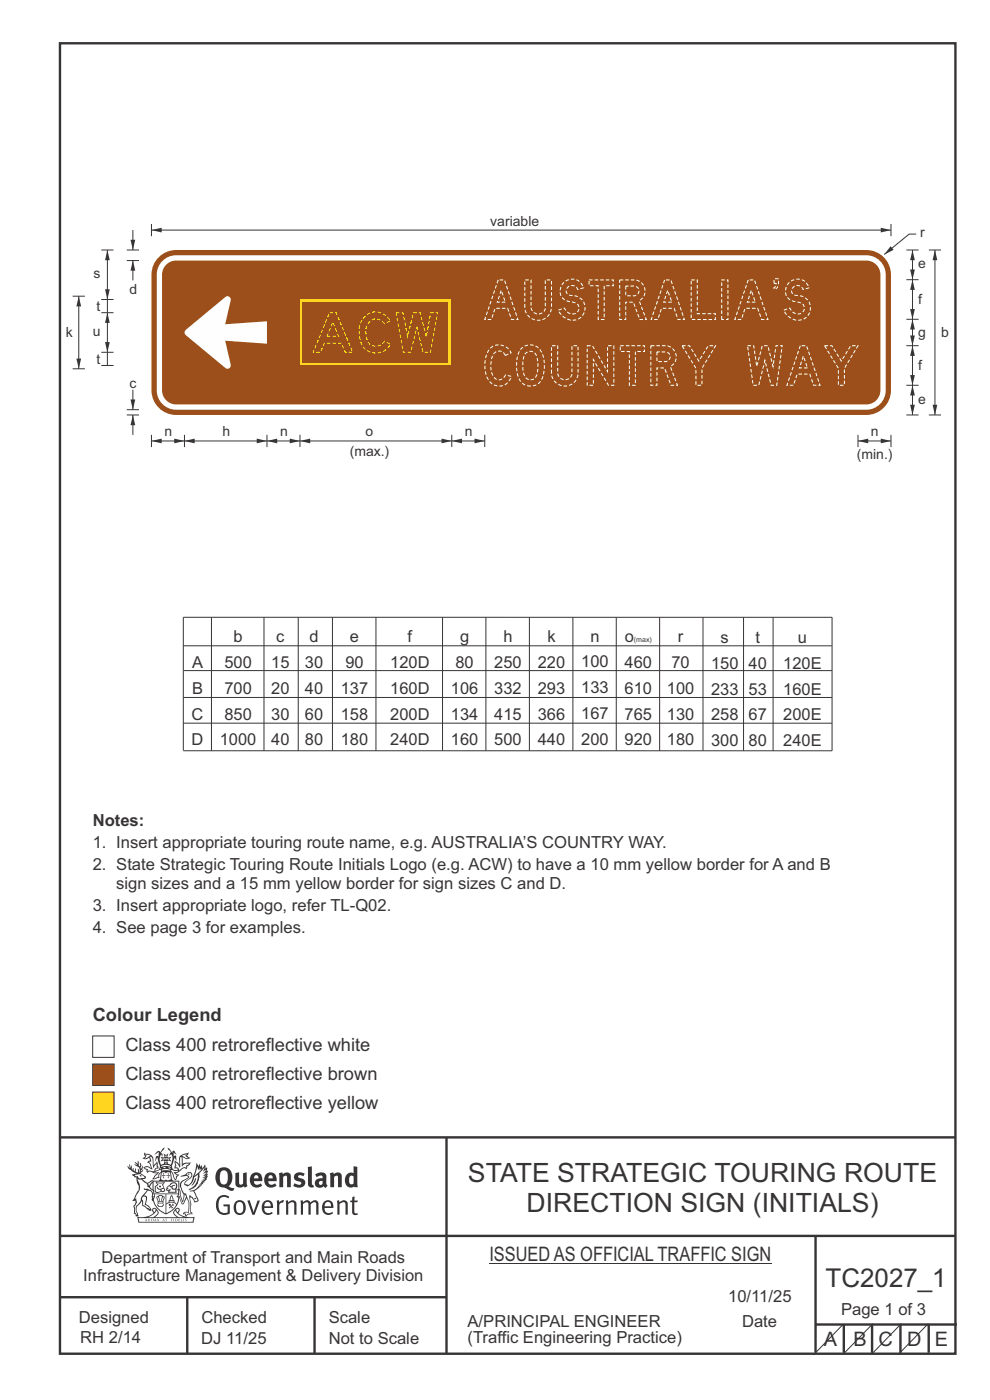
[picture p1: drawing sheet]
<svg xmlns="http://www.w3.org/2000/svg" width="210mm" height="297mm" viewBox="0 0 210 297" stroke-linecap="round" stroke-linejoin="round" font-family="sans-serif">
<g fill="none" stroke="#373435" stroke-width=".51">
<path d="M12.7 9.2h190v278h-190zM12.7 241.3h190M94.7 241.4v45.8M12.7 275.2h82M12.7 262.2h190.1M39.7 275.2v12M66.7 275.2v12M173 262.1v24.9M173 281h30M179 281v6M185 281v6M191 281v6"/>
<path d="M197 281v6"/>
</g>
<g fill="#373435">
<path d="M47 248.4a2.55 2.55 0 0 0 0 2.7l.3 .2a.81 .81 0 0 0 1-1v-.5a1.04 1.04 0 0 0-1.1-1.5zM46.3 248.1a1.82 1.82 0 0 1 2.1-.2 1.82 1.82 0 0 1 .9 1.8 2.29 2.29 0 0 1-.8 2l.7 .3h.5l-.2 .6a2.87 2.87 0 0 1-2-.7 2.12 2.12 0 0 1-1.7-3.1z" fill-rule="evenodd"/>
<path d="M49.9 248.9l.8-.2v2a.46 .46 0 0 0 .3 .6 .46 .46 0 0 0 .6-.3v-2.1l.7-.2v2.4l.2 .5-.5 .3-.3-.3a1.02 1.02 0 0 1-1.2 .3 1.02 1.02 0 0 1-.6-1.1z" fill-rule="evenodd"/>
<path d="M54 249.5l-.1 .5h.9a.49 .49 0 0 0-.2-.6 .49 .49 0 0 0-.6 .1zM53.4 249.1a1.34 1.34 0 0 1 1.6-.2 1.34 1.34 0 0 1 .6 1.5v.2h-1.7a.77 .77 0 0 0 .5 .8 .77 .77 0 0 0 .9-.4l.3 .5a1.59 1.59 0 0 1-2 .2 1.59 1.59 0 0 1-.5-2.1z" fill-rule="evenodd"/>
<path d="M57 249.5l-.1 .5h1a.49 .49 0 0 0-.2-.6 .49 .49 0 0 0-.7 .1zM56.4 249.1a1.34 1.34 0 0 1 1.6-.2 1.34 1.34 0 0 1 .7 1.5v.2h-1.8a.77 .77 0 0 0 .5 .8 .77 .77 0 0 0 .9-.4l.4 .5a1.59 1.59 0 0 1-2.1 .2 1.59 1.59 0 0 1-.5-2.1z" fill-rule="evenodd"/>
<path d="M59.2 248.9l.7-.2 .1 .4a.95 .95 0 0 1 1-.3 .95 .95 0 0 1 .7 .8v2.3h-.8v-2.3a.46 .46 0 0 0-.8 .1v2.2h-.8z" fill-rule="evenodd"/>
<path d="M62.6 249.1a1.75 1.75 0 0 1 2-.1l-.2 .5-.6-.2a.43 .43 0 0 0-.6 .3l.4 .3a1.04 1.04 0 0 1 1.2 1.1 1.04 1.04 0 0 1-1.4 1l-1.2-.4 .3-.6 1 .4 .4-.4a.88 .88 0 0 0-1-.5l-.4-.2-.1-.4z" fill-rule="evenodd"/>
<path d="M65.3 247.6l.8-.2 .1 3.8 .3 .2 .1 .4a.88 .88 0 0 1-1 0 .88 .88 0 0 1-.3-1z" fill-rule="evenodd"/>
<path d="M67.8 250.6a.43 .43 0 0 0-.1 .7 .43 .43 0 0 0 .7-.1v-.7zM66.8 249.1a1.7 1.7 0 0 1 2.4 .1v1.9l.3 .4-.4 .5-.5-.4a1.03 1.03 0 0 1-1.7-.1 1.03 1.03 0 0 1 .8-1.5h.7v-.4a.8 .8 0 0 0-1.2 .1z" fill-rule="evenodd"/>
<path d="M70 248.9l.7-.2 .1 .4a.95 .95 0 0 1 1-.3 .95 .95 0 0 1 .7 .8v2.3h-.8v-2.3a.46 .46 0 0 0-.8 .1v2.2h-.8z" fill-rule="evenodd"/>
<path d="M74.3 249.5a1.48 1.48 0 0 0 0 1.7h.5l.2-.1v-1.5l-.3-.2zM75 247.4l.8 .1 .1 4.4h-.7l-.1-.2a1.26 1.26 0 0 1-1.4 0 1.26 1.26 0 0 1-.5-1.3 1.29 1.29 0 0 1 .4-1.4 1.29 1.29 0 0 1 1.4-.1z" fill-rule="evenodd"/>
<path d="M46.4 253.9a1.72 1.72 0 0 1 2.3 0l-.3 .3a1.24 1.24 0 0 0-1.4-.2 1.24 1.24 0 0 0-.6 1.4 1.49 1.49 0 0 0 1.2 1.9l.7-.1v-1.3h-.8l-.1-.4h1.3v1.9a1.93 1.93 0 0 1-2.2 0 1.93 1.93 0 0 1-.7-2.2l.2-.8z" fill-rule="evenodd"/>
<path d="M50.4 255.1a1.65 1.65 0 0 0 .2 2.2 .99 .99 0 0 0 1-1.4 .78 .78 0 0 0-.4-.8 .78 .78 0 0 0-.8 0zM50 254.9a1.33 1.33 0 0 1 1.6-.1 1.33 1.33 0 0 1 .5 1.4 1.31 1.31 0 0 1-1.3 1.6 1.31 1.31 0 0 1-1.2-1.6v-.6z" fill-rule="evenodd"/>
<path d="M52.5 254.7l.4-.1 .9 2.6 .8-2.5h.5l-1.1 3h-.5z" fill-rule="evenodd"/>
<path d="M56.3 255.2l-.2 .7h1.3a.7 .7 0 0 0-.3-.8 .7 .7 0 0 0-.8 .1zM55.9 255a1.22 1.22 0 0 1 1.5-.2 1.22 1.22 0 0 1 .5 1.5h-1.8a.93 .93 0 0 0 .5 1 .93 .93 0 0 0 1.1-.2l.2 .3a1.43 1.43 0 0 1-1.8 .1 1.43 1.43 0 0 1-.6-1.7z" fill-rule="evenodd"/>
<path d="M58.7 254.7l.4-.1 .1 .5 .4-.4 .6-.1-.2 .5a.66 .66 0 0 0-.8 .7v1.9h-.4z" fill-rule="evenodd"/>
<path d="M60.6 254.7l.4-.1 .1 .5a.94 .94 0 0 1 1-.5 .94 .94 0 0 1 .8 .8v2.3h-.5l-.1-2.5a.81 .81 0 0 0-1.2 .3v2.2h-.4z" fill-rule="evenodd"/>
<path d="M63.7 254.7l.5-.1 .1 .5 .4-.3a.78 .78 0 0 1 1.1 .3 .9 .9 0 0 1 1-.5 .9 .9 0 0 1 .8 .8v2.3h-.5l-.1-2.5a.67 .67 0 0 0-1.1 .3v2.2h-.5v-2.4l-.4-.3-.7 .4v2.3h-.5z" fill-rule="evenodd"/>
<path d="M69 255.2l-.1 .7h1.3a.7 .7 0 0 0-.3-.8 .7 .7 0 0 0-.9 .1zM68.7 255a1.22 1.22 0 0 1 1.5-.2 1.22 1.22 0 0 1 .5 1.5h-1.8a.93 .93 0 0 0 .4 1 .93 .93 0 0 0 1.2-.2l.1 .3a1.44 1.44 0 0 1-1.7 .1 1.44 1.44 0 0 1-.6-1.7z" fill-rule="evenodd"/>
<path d="M71.4 254.7l.5-.1 .1 .5a.94 .94 0 0 1 1-.5 .94 .94 0 0 1 .8 .8v2.3h-.5l-.1-2.5a.81 .81 0 0 0-1.2 .3v2.2h-.4z" fill-rule="evenodd"/>
<path d="M74.7 253.9l.5-.1v.9h.7l-.1 .3h-.6v2.2l.1 .2h.5l.1 .3a.75 .75 0 0 1-1.2-.6v-2.1h-.4v-.3h.4z" fill-rule="evenodd"/>
<path d="M30.8 244.9l1.1 .3-.9 .5h-.4l.6-.5zM31.8 245.4h.2a2.44 2.44 0 0 1 .4 1.9l.1 .5 .7-1-.1 .6 .3 .3a.57 .57 0 0 0-.6 .7l-1-.1-.5 .2 .2-.5-.8-.3 .7-.1 .9 .5 .1-.1-.6-1.3-.2-.2h.5zM30.7 244.4l-.1 .5 .2 .4-.6 .4a1.04 1.04 0 0 0 1.4-.1l.2 .6-.3 .1-.2 .4a.94 .94 0 0 1 .8 1.1l-.2-.1a1.16 1.16 0 0 0-1.5-.1l.3 .4 .4 .2 .1 .5 .2 .1 .1-.2a.94 .94 0 0 1 1.1 .2l.8 .1-1.2 1.2a1.13 1.13 0 0 0 1.2-.2l.4-.1-.1-.4 .5-.8a.83 .83 0 0 0-.6 1.1l-.3-.1-.7 .4 1.1-1.4-.5 .1-.5-.1 1.3-.5-.1-.1-.9 .4v-.3l.2-.2 .3 .1 .1-.3-.2-.4v-.6l-.1-.4-.7 1v-.7a1.42 1.42 0 0 0-1.6-1.8z" fill-rule="evenodd"/>
<path d="M38.5 245.2l.5-.2 .7-.1-.6 .3 .8 .5h-.3zM38.3 245.5l.2-.1 .1 2a1.69 1.69 0 0 1 1.6-.6l-.8 .5 .1 .5a1.1 1.1 0 0 0-1.5 .6l-.1-.5-.2-.2h-.5l.3-.4-.3-.7a1.42 1.42 0 0 1 .8 1.1l.2-.1zM37.1 246.2l.1 1-.2 .3 .1 .4h.5l.1 .2a.96 .96 0 0 1-1.1-.1l-.1 .1a1.06 1.06 0 0 0 1.3 .2v.1a.72 .72 0 0 1-1 .2l.3 .5 .6 .2-.4 .2-.1 .6-.2-.3-.4-1.1-.4-.4 .4 .9a1.54 1.54 0 0 0 .7 1.2l.2-.3a.58 .58 0 0 1 .4-.8l.2-.1h-.3l-.5-.3 .9-.5a.93 .93 0 0 1 1.2-.5v.2l.2-.2 .1-.5a.99 .99 0 0 0 .7-.8l-1.3 .1-.3 .2-.1-1.4 .9 .4 .9-.3h-.4l-.5-.4 .4-.7-.6 .2a1.46 1.46 0 0 0-1.4 2.1v.4l-.2-.4z" fill-rule="evenodd"/>
<path d="M35.6 248.9l.2 .1-.1 .3 .4 .1h-.4v.6l-.1-.6h-.3l.3-.1z" fill-rule="evenodd"/>
<path d="M34.6 248.9l.2 .1v.3l.3 .1h-.3l-.1 .6v-.6h-.4l.4-.1z" fill-rule="evenodd"/>
<path d="M34.3 248.8a.57 .57 0 0 1 .9 .2 .57 .57 0 0 1 .9-.2l.2 1.4h-.2a.57 .57 0 0 1-.9 0 .69 .69 0 0 1-1.1 0zM34.2 248.1l-.3 2.1-.2 .4h3l-.2-.4-.3-2.1h-.2v.2l-.8-.1-.8 .1v-.2z" fill-rule="evenodd"/>
<path d="M34.2 252.4a.3 .3 0 0 0 .6 0 .3 .3 0 0 0-.6 0zM33.3 250.9l.3 .3-.3 .4a.79 .79 0 0 0 0 1.3l.8-.2-.1-.3a.55 .55 0 0 1-.7-.6l.1-.1 .2 .3 .3 .2 .8-.2-.4-.7 .4-.4-.7 .2zM33 250.7l1.1 .2 .9-.2-.4 .6 .4 1.2a.56 .56 0 0 1-.8 .3l-.2 .1a.73 .73 0 0 1-.9 .1 .73 .73 0 0 1-.3-1v-.4l.6-.4z" fill-rule="evenodd"/>
<path d="M35.6 251.8l.7-.4a.58 .58 0 0 1 1-.1 .58 .58 0 0 1-.4 .9l-.3-.3a.43 .43 0 0 1 .6-.4 .57 .57 0 0 0-.8 .2l-.2-.1-.3 .1 .4 .2a.55 .55 0 0 0 .9 .4v.5h-1.3l.3-.4-.1-.1-.6 .1 .2-.3-.2-.1zM35.4 251.8l-.1 .2a.39 .39 0 0 0 .2 .6h.3l-.2 .4h1.9l-.1-.8a.86 .86 0 0 0-.1-1.3 .86 .86 0 0 0-1.3 .4z" fill-rule="evenodd"/>
<path d="M36 254.8h.8v.2h-.8zM36.4 253.8l.2 .8h-.4zM36.4 253.5l-.3 .5-.1 .6h-.2v.4l-.7 .4 .2 .1a1.48 1.48 0 0 1 2.1 .2l.2-.1-.6-.5v-.5h-.2l-.1-.6z" fill-rule="evenodd"/>
<path d="M35.8 255.4l.4 .1 .1 .3 .3-.2-.2-.2a.38 .38 0 0 1 .5 .5l-.2-.2-.3 .2 .3 .2-.3 .3-.1-.4-.4 .4-.1-.2 .4-.3-.1-.1-.2 .1z" fill-rule="evenodd"/>
<path d="M34.5 254h.2v.2l-.2 .6h-.2zM33.6 255.3h.9v.2a.55 .55 0 0 1-.8 .4v-.2l-.2-.1zM33.4 254h.2l.2 .8h-.2zM33.6 255l.8-.1 .1 .2h-.8zM33.8 253.7h.5l-.2 1.1h-.1zM33.3 253.8l-.1 .3 .3 1.1a.48 .48 0 0 0-.1 .6 .48 .48 0 0 0 .5 .2h.5a.49 .49 0 0 0 .2-.8l.3-1.1-.1-.3a1.42 1.42 0 0 0-1.5 0z" fill-rule="evenodd"/>
<path d="M33.7 251.5l.4 .1 .1 .3h-.3z" fill-rule="evenodd"/>
<path d="M41.3 250.1l.3-.2-.2 .8-.6 .8h-.2l.5-.7z" fill-rule="evenodd"/>
<path d="M39.7 249l.3-.2 .5 .2a.88 .88 0 0 1-.6 1.1 1.22 1.22 0 0 0-.8 1.3l.5 .2a.72 .72 0 0 0 .9-.4l.5-.8 .2-.6 .8-.6v.2a2.85 2.85 0 0 1-2 2.9l.1 .1a2.13 2.13 0 0 0 1.9-1.5v-.3a2.01 2.01 0 0 0 .3-1.7l1.1-1.3-.4 1 .7-.5-.7 1 .8-.4-.8 .8 .7-.2-.9 .6 .8-.1-.8 .4h.7l-.8 .3 .3 .2h-.4l.2 .3h-.4l.2 .3h-.4l.1 .2h-.1a2.16 2.16 0 0 1-2 1.1l.1 .2 .4-.1a.76 .76 0 0 1 .7 .8l.5 1.2-.6 .2a1.45 1.45 0 0 0-1.1-1.3l.2 1.8-.1 1.8 .4 .3a1.07 1.07 0 0 0-1.2 .4v-.3l-.5-.2a.87 .87 0 0 1 1.1-.1v-.7a4.4 4.4 0 0 0-.6-3.1l-.1-.3h-.2a2.16 2.16 0 0 1-.7-2.2l.3-.4 1.2-.7a.55 .55 0 0 0-.4-.8zM37.8 252.4a.76 .76 0 0 1 .3 1.1l.6 1.6 .4-1.7 .2 .1a.61 .61 0 0 1-.1 .9l-.3 .8-.2 .1-.7-1.6-.3 .1a1.18 1.18 0 0 0 .1-1.4zM41.8 247.5l.2 .7 .3-.5v.6l.4-.5a1.9 1.9 0 0 1-1.2 1.4l-.3 .3zM38.2 249.6l1.4-.2 .2 .2v.3l-.5 .2a1.26 1.26 0 0 0-.9 1.9l.2 .7a1.84 1.84 0 0 1 .1 2.1l-.4-1.4a.96 .96 0 0 0-.4-1.2l-.4 .2a.78 .78 0 0 1 0 1.3l.1 .3h.4l.4 1.1a.38 .38 0 0 0 .2 .4 .38 .38 0 0 0 .4-.1l.6-1.2a2.94 2.94 0 0 1 .4 2.5l-.1 .4h-.8l-.3 .4v.2l.4-.1 .1 .4 .2 .1a1.02 1.02 0 0 1 1.3-.5v-.4l-.3-.1 .1-1.8-.3-1.3h.1a1.14 1.14 0 0 1 .8 1 .63 .63 0 0 0 .8-.2 .63 .63 0 0 0-.2-.9l-.6-1.2 .9-.6 .2-.4h.3l-.1-.2h.4l-.1-.3h.3l-.1-.3 .5-.1-.2-.2 .6-.4v-.2h-.2l.4-.5h-.3l.3-.5-.4 .1 .4-.5v-.3l-.3 .2 .2-.7-.1-.2-.4 .3v-.8l-.6 .8-.2-.8-.2 .5-.3-.7-.1 .6-.5-.8-.1 1.4-.6 1.8a1.81 1.81 0 0 1-1 1.5l-.6-.2a1.75 1.75 0 0 1 1.1-1.2 .75 .75 0 0 0 .1-1.3 .75 .75 0 0 0-1.2 .4z" fill-rule="evenodd"/>
<path d="M41.2 254.1h.3l.2 .2-.4 .1z" fill-rule="evenodd"/>
<path d="M29.4 258.4h11.6l-.1 .8h-11.4zM31.3 258.2l.5-.1a2.48 2.48 0 0 0 1.4-1.3l.3 .5-.5 .6-.5 .3zM32.5 256.6l.3-.2 .2 .1-.3 .7zM37.2 256.8a2.65 2.65 0 0 0 1.8 1.4h-1.1l-.5-.3-.5-.6zM37.4 256.5l.2-.1 .3 .2-.3 .6zM29.2 258.2l.1 1.2h11.8l.2-1.1-.2-.1a4.1 4.1 0 0 1-3.3-.9l.3-.4-.1-.6a1.06 1.06 0 0 0-1.3 1l.2 .4 .6 .5h-4.7l.3-.1a.84 .84 0 0 0 .6-.8 .84 .84 0 0 0-.5-.8l-.3-.2h-.5l-.1 .6 .3 .4a4.2 4.2 0 0 1-3.4 .9z" fill-rule="evenodd"/>
<path d="M31 258.7l.1 .2h-.2zM31 258.5l-.3 .6 .4-.2 .2 .2z" fill-rule="evenodd"/>
<path d="M31.3 258.6h.3v.4a.25 .25 0 0 0 .2-.1 .25 .25 0 0 0-.1-.3h.1a.29 .29 0 0 1 0 .4 .29 .29 0 0 1-.4 0 .29 .29 0 0 1 0-.4z" fill-rule="evenodd"/>
<path d="M32.2 258.6a.22 .22 0 0 1 .3 .2 .22 .22 0 0 1-.3 .2zM32 258.6l.1 .4a.33 .33 0 0 0 .4 0 .33 .33 0 0 0 0-.4 .33 .33 0 0 0-.5 0z" fill-rule="evenodd"/>
<path d="M32.9 258.7l.1 .2h-.2zM32.9 258.5l-.2 .6 .3-.2 .2 .2z" fill-rule="evenodd"/>
<path d="M33.3 258.6h.2l.1 .1 .2-.1-.2 .2 .2 .3-.3-.3-.1 .3h-.1l.2-.3z" fill-rule="evenodd"/>
<path d="M34.7 258.7l.1 .2h-.2zM34.7 258.5l-.3 .6 .4-.2 .2 .2z" fill-rule="evenodd"/>
<path d="M35 258.5h.5l-.2 .1v.5h-.2l.1-.5z" fill-rule="evenodd"/>
<path d="M36.2 258.6l.3-.1-.1 .1v.2h.1h-.1v.3h-.2z" fill-rule="evenodd"/>
<path d="M36.7 258.6h.2v.5h-.2z" fill-rule="evenodd"/>
<path d="M37.3 258.6a.22 .22 0 0 1 .3 .2 .22 .22 0 0 1-.3 .2zM37.1 258.6v.4a.33 .33 0 0 0 .5 0 .33 .33 0 0 0 0-.4 .33 .33 0 0 0-.5 0z" fill-rule="evenodd"/>
<path d="M37.8 258.6l.4-.1-.2 .1v.2h.1h-.1v.2l.2 .1h-.4z" fill-rule="evenodd"/>
<path d="M38.4 258.6h.2l-.1 .4 .2 .1h-.3z" fill-rule="evenodd"/>
<path d="M38.9 258.6h.2v.5h-.2z" fill-rule="evenodd"/>
<path d="M39.3 258.6h.2h-.1l.2 .3-.2 .2-.1-.1v-.1l.2 .1z" fill-rule="evenodd"/>
<path d="M34.2 247.4a1.51 1.51 0 0 1 2 .2 2.67 2.67 0 0 0-2.1 0zM35.7 247.6l.4 .1 .1 .3-.4-.1zM34.6 247.6h.5l.1 .2h-.4zM34 247.8l.3 .2h-.3zM34.9 246.9l.3-.2 .3 .2zM34.9 245.6l.2 .1v.3h-.2zM35 245.1l.2 .2 .2-.2-.1 .3h-.2zM35.1 246.3h.2l.1 .4-.2-.2-.2 .2zM35.3 245.7l.2-.1v.4h-.2zM34.4 245.7h.3l.1 .3-.4 .1 .2-.2zM35.7 245.7h.3l-.2 .2 .2 .2-.4-.1zM32.7 244.9l1-.5-.1 1-.2-.2-.3 .2-.3 1.1 .5-1 .3 .9a1.84 1.84 0 0 1 .2 1.7l.4 .1a2.48 2.48 0 0 1 2.2 0l.2-.2-.2-.7 .7-1.8 .4 .7-.2-1-.2-.1-.2 .3v-.9l.6 .4-.6-.8-.3 .1-.1 .4-.5-.9-.5-.3 .2 .5 .6 .5-.5 .8 .4-.4a2.06 2.06 0 0 1 0 2.3l-.5-.2-.2-.6 .1-.1 .8 .2-.4-.5 .4-.5-.7 .2-.2-.2 .2-.7-.5 .4-.5-.4 .2 .7-.2 .2-.7-.2 .4 .5-.4 .5 .8-.2 .1 .1-.2 .6-.5 .2a2.02 2.02 0 0 1 0-2.2l.3 .5-.1-.7-.3-.1 .8-1.2-.4 .3-.5 .8-.2-.3a.8 .8 0 0 0-.8 .5z" fill-rule="evenodd"/>
<path d="M29.2 250.1l.3 .1a.61 .61 0 0 1 .8 .4l.3 .2a.8 .8 0 0 1 .6 1l.4 .1 .5 .5a1 1 0 0 1 .5 1.1l-.1 .7v-.5h-.1a.96 .96 0 0 0-.8-1.3l-.2-.2h-.7l-.1-.1-.1 .1 .1 .3h.6l-1.2 1.3-.2 1-.4 .6a1.33 1.33 0 0 0-.5 1.8l.2 .5a1.26 1.26 0 0 1-.5-1.5l-.1-.3a1.56 1.56 0 0 0 .4-1.7l-.3 .2 .2-.5a3.2 3.2 0 0 0 .7-3zM30.4 253.9h.4a2.06 2.06 0 0 1-.1 1.6l.7 .5 .4 .4-.6-.1-.8-.6-.1-.9a.51 .51 0 0 1 .1-.9zM28.6 249.3a1.52 1.52 0 0 1 2.1 .5l-1.1 .2-.2-.1-.1-.4h-.5zM27.5 247v.8l-.3-.4h-.1a3.1 3.1 0 0 0 1.9 1.6l-1 .1 .5 .6 .5 .1 .1 1.1a1.84 1.84 0 0 1-.3 2.5l-.4 .9-.3 .4 .2 .1 .4-.1 .1 .4-.2 .5-.3 .2 .1 1.7h.2l.3 .5 .1 .1 .4-.1-.1-.5a1.3 1.3 0 0 1-.1-1.7l.9-1 .1 1.1 .6 .2 .5 .5 .1-.1 .2 .3h.5a1.85 1.85 0 0 0-1.2-1.4l.1-.3a1.39 1.39 0 0 0 0-1.4l-.5-.1 .5-.5a.66 .66 0 0 1 .9-.4 .66 .66 0 0 1 .3 .9l-.1 .4 .2-.1v.2l-.1 .3 .2 .5 .1-.3a2.24 2.24 0 0 0 .1-2.2 .73 .73 0 0 1-.7-.7 .73 .73 0 0 1 .6-.7v-.2a.94 .94 0 0 0-.9 .8 .48 .48 0 0 1-.1-.6 .48 .48 0 0 1 .5-.2l.5-.3a.51 .51 0 0 0-.8 .2l-.5 .2-1-.8h.6l.2-.5-1.2-.7 .5-.5v-.3l-.5 .4 .1-.2a.69 .69 0 0 0 .2-1v.4l-.2 .3v-1.1l-.3-.2 .1 .6-.1 .2-.4-1.3v.7l-.6-.4 .5 .7-.6-.2 .3 .3a1 1 0 0 1 .7 1.4l-.2-.8v.9l-.5-.2v-.8l-.2 .7-.2-.1-.1-.6-.2 .4-.2-.2 .1-.7-.2 .5z" fill-rule="evenodd"/>
<path d="M29.6 249.4l.2-.1 .3 .2z" fill-rule="evenodd"/>
<path d="M32.4 250.5h5.6v2l-.2-.1v-1.7h-5.2v2.5h5.2v-.8l.1 .2-.1 1.1v-.3h-2.5v4a4.1 4.1 0 0 0 2.6-3.6l.1-.1a4 4 0 0 1-2.8 3.9 4.2 4.2 0 0 1-2.8-4.7l.1 1.2 .1-.1a3.8 3.8 0 0 0 2.5 3.4v-4h-2.5l-.2-.9z" fill-rule="evenodd"/>
<circle cx="40" cy="249.1" r=".17"/>
</g>
<path d="M19.7 219.8h4.5v4.5h-4.5z" fill-rule="evenodd" fill="#fefefe" stroke="#373435" stroke-width=".21"/>
<path d="M19.7 225.7h4.5v4.6h-4.5z" fill-rule="evenodd" fill="#9d4f1b" stroke="#373435" stroke-width=".21"/>
<path d="M19.7 231.7h4.5v4.5h-4.5z" fill-rule="evenodd" fill="#ffd520" stroke="#373435" stroke-width=".21"/>
<path d="M178.9 280.9l-6.4 6.5M185.2 280.8l-6.4 6.5M191.2 280.8l-6.3 6.5" fill="none" stroke="#373435" stroke-width=".21"/>
<path d="M34.7 55.1a4.1 4.1 0 0 1 2.6-.9h146.5a4.1 4.1 0 0 1 4.1 4.1v24.5a4.1 4.1 0 0 1-4.1 4.1h-146.5a4.1 4.1 0 0 1-4.1-4.1v-24.5a4.1 4.1 0 0 1 1.5-3.2zM35.5 55.9l1.2-.5 .6-.1h146.5a2.99 2.99 0 0 1 3 3v24.5a2.99 2.99 0 0 1-3 3h-146.5a2.99 2.99 0 0 1-2.9-3v-24.5a2.98 2.98 0 0 1 1.1-2.4zM33.7 54.6a5.2 5.2 0 0 1 3.6-1.6h146.5a5.2 5.2 0 0 1 5.2 5.3v24.5a5.2 5.2 0 0 1-5.2 5.2h-146.5a5.2 5.2 0 0 1-5.2-5.2v-24.5a5.2 5.2 0 0 1 1.6-3.7z" fill-rule="evenodd" fill="#9d4f1b"/>
<path d="M32.1 48.8h156.9" fill="none" stroke="#373435" stroke-width=".21"/>
<g fill="#373435">
<path d="M32.1 48.8l2.2-.5v1z"/>
<path d="M186.8 48.3l2.2 .5-2.2 .5z"/>
</g>
<path d="M32.1 47.5v2.6" fill="none" stroke="#373435" stroke-width=".21"/>
<path d="M39.4 70l8.4-7a.7 .7 0 0 1 .8-.1 .7 .7 0 0 1 .3 .8l-1.1 5.1 8.8-.6v4.7l-8.8-.6 1.1 5.1a.7 .7 0 0 1-.3 .7 .7 .7 0 0 1-.8 0l-8.4-7a.7 .7 0 0 1 0-1.1z" fill-rule="evenodd" fill="#fefefe"/>
<path d="M193.6 81.7v6.3" fill="none" stroke="#373435" stroke-width=".21"/>
<g fill="#373435">
<path d="M193.6 81.7l.5 2.2h-1z"/>
<path d="M193.1 85.9h1l-.5 2.1z"/>
</g>
<path d="M192.3 59.3h2.6M192.3 73.3h2.6M192.3 67.7h2.6M193.6 67.7v5.6M192.3 88h2.6M192.3 81.7h2.6" fill="none" stroke="#373435" stroke-width=".21"/>
<g fill="#373435">
<path d="M193.6 67.7l.5 2.2h-1z"/>
<path d="M193.1 71.2h1l-.5 2.1z"/>
</g>
<path d="M194.3 49.7h-1.5l-5.2 4.3" fill="none" stroke="#373435" stroke-width=".21"/>
<path d="M188.9 52.2l.7 .8-2 1z" fill="#373435"/>
<path d="M198.3 53v35" fill="none" stroke="#373435" stroke-width=".21"/>
<g fill="#373435">
<path d="M198.3 53l.5 2.2h-1z"/>
<path d="M197.8 85.9h1l-.5 2.1z"/>
</g>
<path d="M197 53h2.6M28.2 82.7v4.2M197 88h2.6" fill="none" stroke="#373435" stroke-width=".21"/>
<path d="M27.7 84.7h1l-.5 2.2z" fill="#373435"/>
<path d="M26.9 88h2.6M26.9 86.9h2.6M28.2 88v4.3" fill="none" stroke="#373435" stroke-width=".21"/>
<path d="M28.2 88l.5 2.2h-1z" fill="#373435"/>
<path d="M28.2 48.8v4.2" fill="none" stroke="#373435" stroke-width=".21"/>
<path d="M27.7 50.9h1l-.5 2.1z" fill="#373435"/>
<path d="M26.9 55.3h2.6M26.9 53h2.6M28.2 55.3v4.2" fill="none" stroke="#373435" stroke-width=".21"/>
<path d="M28.2 55.3l.5 2.1h-1z" fill="#373435"/>
<path d="M32.1 93.5h7" fill="none" stroke="#373435" stroke-width=".21"/>
<g fill="#373435">
<path d="M32.1 93.5l2.2-.5v1z"/>
<path d="M37 93l2.1 .5-2.1 .5z"/>
</g>
<path d="M32.1 92.3v2.5M39.1 92.3v2.5M63.6 93.5h32.2" fill="none" stroke="#373435" stroke-width=".21"/>
<g fill="#373435">
<path d="M93.7 93l2.1 .5-2.1 .5z"/>
<path d="M63.6 93.5l2.2-.5v1z"/>
</g>
<path d="M39.1 93.5h17.5" fill="none" stroke="#373435" stroke-width=".21"/>
<g fill="#373435">
<path d="M54.5 93l2.1 .5-2.1 .5z"/>
<path d="M39.1 93.5l2.2-.5v1z"/>
</g>
<path d="M56.6 93.5h7M56.6 92.3v2.5" fill="none" stroke="#373435" stroke-width=".21"/>
<g fill="#373435">
<path d="M56.6 93.5l2.2-.5v1z"/>
<path d="M61.5 93l2.1 .5-2.1 .5z"/>
</g>
<path d="M16.7 62.8v15.4M63.6 92.3v2.5" fill="none" stroke="#373435" stroke-width=".21"/>
<g fill="#373435">
<path d="M16.2 76.1h1l-.5 2.1z"/>
<path d="M16.7 62.8l.5 2.2h-1z"/>
</g>
<path d="M193.6 59.3v8.4M15.4 62.8h2.6M15.4 78.2h2.6" fill="none" stroke="#373435" stroke-width=".21"/>
<g fill="#373435">
<path d="M193.6 59.3l.5 2.2h-1z"/>
<path d="M193.1 65.6h1l-.5 2.1z"/>
</g>
<path d="M193.6 73.3v8.4" fill="none" stroke="#373435" stroke-width=".21"/>
<g fill="#373435">
<path d="M193.6 73.3l.5 2.2h-1z"/>
<path d="M193.1 79.6h1l-.5 2.1z"/>
</g>
<path d="M189 47.5v2.6M95.8 93.5h7" fill="none" stroke="#373435" stroke-width=".21"/>
<g fill="#373435">
<path d="M95.8 93.5l2.2-.5v1z"/>
<path d="M100.7 93l2.1 .5-2.1 .5z"/>
</g>
<path d="M95.8 92.3v2.5M102.8 92.3v2.5M182 93.5h7" fill="none" stroke="#373435" stroke-width=".21"/>
<g fill="#373435">
<path d="M182 93.5l2.2-.5v1z"/>
<path d="M186.8 93l2.2 .5-2.2 .5z"/>
</g>
<path d="M193.6 53v6.3M189 92.3v2.5" fill="none" stroke="#373435" stroke-width=".21"/>
<g fill="#373435">
<path d="M193.6 53l.5 2.2h-1z"/>
<path d="M193.1 57.2h1l-.5 2.1z"/>
</g>
<path d="M192.3 53h2.6" fill="none" stroke="#373435" stroke-width=".21"/>
<path d="M63.6 63.5h32v14h-32z" fill-rule="evenodd" fill="#ffd520"/>
<path d="M64.2 64.1h30.8v12.9h-30.8z" fill-rule="evenodd" fill="#9d4f1b"/>
<path d="M22.8 53v10.5M182 92.3v2.5" fill="none" stroke="#373435" stroke-width=".21"/>
<g fill="#373435">
<path d="M22.8 53l.5 2.2h-1z"/>
<path d="M22.3 61.4h1l-.5 2.1z"/>
</g>
<path d="M21.5 53h2.6M21.5 63.5h2.6M22.8 66.3v8.4" fill="none" stroke="#373435" stroke-width=".21"/>
<g fill="#373435">
<path d="M22.8 66.3l.5 2.2h-1z"/>
<path d="M22.3 72.6h1l-.5 2.1z"/>
</g>
<g fill="none" stroke="#373435" stroke-width=".21">
<path d="M21.5 66.3h2.6M21.5 74.7h2.6M21.5 77.5h2.6M22.8 63.5v2.8M22.8 74.7v2.8M38.9 137h137.5M44.9 131v28.3M56 131v28.3M63.3 131v28.3M70.5 131v28.3M79.7 131v28.3M93.9 131v28.3"/>
<path d="M103.1 131v28.3M112.3 131v28.3M121.5 131v28.3M130.7 131v28.3M139.9 131v28.3M149.1 131v28.3M157.7 131v28.3M164 131v28.3M176.5 131v28.3h-137.6M176.5 131h-137.6v28.2M38.9 148h137.6M38.9 153.4h137.6"/>
<path d="M39 142.3h137.5M196.9 280.8l-6.3 6.5"/>
</g>
<path d="M103.8 267.9h1v.2h-1z" fill-rule="evenodd" fill="#373435"/>
<path d="M104.8 268h58.8" fill="none" stroke="#373435" stroke-width=".21"/>
<text font-size="9.8" fill="#fefefe" x="163.6" y="66.2">’</text>
<g font-size="8.4" fill="#fefefe">
<text x="102.8" y="67.8">AUSTRALIA S</text>
<text x="102.8" y="81.7">COUNTRY WAY</text>
</g>
<text font-size="8.4" fill="#fff212" x="66.4" y="74.7">ACW</text>
<g font-size="5.6" fill="#373435">
<text x="99.3" y="250.8">STATE STRATEGIC TOURING ROUTE</text>
<text x="111.7" y="257.1">DIRECTION SIGN (INITIALS)</text>
</g>
<text font-size="5.5" fill="#373435" x="175.1" y="273">TC2027_1</text>
<g font-size="4.2" fill="#373435">
<text x="103.8" y="267.5">ISSUED AS OFFICIAL TRAFFIC SIGN</text>
<text x="174.7" y="285.6">A</text>
<text x="181" y="285.6">B</text>
<text x="186.3" y="285.6">C</text>
<text x="192.4" y="285.6">D</text>
<text x="198.3" y="285.6">E</text>
</g>
<g font-size="3.9" fill="#373435">
<text x="19.7" y="216.5">Colour Legend</text>
<text x="26.6" y="223">Class 400 retroreflective white</text>
<text x="26.6" y="229.1">Class 400 retroreflective brown</text>
<text x="26.6" y="235.2">Class 400 retroreflective yellow</text>
</g>
<g font-size="3.5" fill="#373435">
<text x="49.5" y="136.2">b</text>
<text x="58.6" y="136.2">c</text>
<text x="65.6" y="136.2">d</text>
<text x="74.2" y="136.2">e</text>
<text x="86.5" y="136.2">f</text>
<text x="97.6" y="136.2">g</text>
<text x="106.8" y="136.2">h</text>
<text x="116.1" y="136.2">k</text>
<text x="125.2" y="136.1">n</text>
<text x="132.5" y="136.2">o</text>
<text x="143.8" y="136.2">r</text>
<text x="152.9" y="136.4">s</text>
<text x="160.2" y="136.4">t</text>
<text x="169.2" y="136.4">u</text>
<text x="40.8" y="141.7">A</text>
<text x="47.6" y="141.7">500</text>
<text x="57.5" y="141.7">15</text>
<text x="64.7" y="141.7">30</text>
<text x="73.3" y="141.7">90</text>
<text x="82.8" y="141.7">120D</text>
<text x="96.6" y="141.7">80</text>
<text x="104.8" y="141.7">250</text>
<text x="114.1" y="141.7">220</text>
<text x="123.3" y="141.6">100</text>
<text x="132.5" y="141.7">460</text>
<text x="142.4" y="141.7">70</text>
<text x="150.8" y="141.9">150</text>
<text x="158.8" y="141.9">40</text>
<text x="166.1" y="141.9">120E</text>
<text x="40.8" y="147.2">B</text>
<text x="47.6" y="147.2">700</text>
<text x="57.5" y="147.2">20</text>
<text x="64.7" y="147.2">40</text>
<text x="72.3" y="147.2">137</text>
<text x="82.8" y="147.2">160D</text>
<text x="95.6" y="147.2">106</text>
<text x="104.8" y="147.2">332</text>
<text x="114.1" y="147.2">293</text>
<text x="123.3" y="147.1">133</text>
<text x="132.5" y="147.2">610</text>
<text x="141.5" y="147.2">100</text>
<text x="150.8" y="147.3">233</text>
<text x="158.8" y="147.3">53</text>
<text x="166.1" y="147.3">160E</text>
<text x="40.7" y="152.6">C</text>
<text x="47.6" y="152.6">850</text>
<text x="57.5" y="152.6">30</text>
<text x="64.7" y="152.6">60</text>
<text x="72.3" y="152.6">158</text>
<text x="82.8" y="152.6">200D</text>
<text x="95.6" y="152.6">134</text>
<text x="104.8" y="152.6">415</text>
<text x="114.1" y="152.6">366</text>
<text x="123.3" y="152.5">167</text>
<text x="132.5" y="152.6">765</text>
<text x="141.5" y="152.6">130</text>
<text x="150.8" y="152.8">258</text>
<text x="158.8" y="152.8">67</text>
<text x="166.1" y="152.8">200E</text>
<text x="40.7" y="158.1">D</text>
<text x="46.6" y="158.1">1000</text>
<text x="57.5" y="158.1">40</text>
<text x="64.7" y="158.1">80</text>
<text x="72.3" y="158.1">180</text>
<text x="82.8" y="158.1">240D</text>
<text x="95.6" y="158.1">160</text>
<text x="104.8" y="158.1">500</text>
<text x="114.1" y="158.1">440</text>
<text x="123.3" y="158">200</text>
<text x="132.5" y="158.1">920</text>
<text x="141.5" y="158.1">180</text>
<text x="150.8" y="158.3">300</text>
<text x="158.8" y="158.3">80</text>
<text x="166.1" y="158.3">240E</text>
<text x="19.7" y="175.2">Notes:</text>
<text x="19.7" y="179.9">1. Insert appropriate touring route name, e.g. AUSTRALIA’S COUNTRY WAY.</text>
<text x="19.7" y="184.6">2. State Strategic Touring Route Initials Logo (e.g. ACW) to have a 10 mm yellow border for A and B</text>
<text x="24.6" y="188.6">sign sizes and a 15 mm yellow border for sign sizes C and D.</text>
<text x="19.7" y="193.3">3. Insert appropriate logo, refer TL-Q02.</text>
<text x="19.7" y="198">4. See page 3 for examples.</text>
<text x="21.6" y="267.9">Department of Transport and Main Roads</text>
<text x="17.7" y="271.8">Infrastructure Management &amp; Delivery Division</text>
<text x="16.7" y="280.6">Designed</text>
<text x="42.7" y="280.6">Checked</text>
<text x="69.7" y="280.6">Scale</text>
<text x="99.2" y="281.5">A/PRINCIPAL ENGINEER</text>
<text x="154.5" y="276.2">10/11/25</text>
<text x="157.4" y="281.5">Date</text>
<text x="178.4" y="278.9">Page 1 of 3</text>
<text x="17" y="284.8">RH 2/14</text>
<text x="42.7" y="285.1">DJ 11/25</text>
<text x="69.7" y="285.2">Not to Scale</text>
<text x="99.2" y="285">(Traffic Engineering Practice)</text>
</g>
<g font-size="3" fill="#373435">
<text x="104" y="47.9">variable</text>
<text x="195.2" y="50.3">r</text>
<text x="19.8" y="59.1">s</text>
<text x="194.8" y="57">e</text>
<text x="20.5" y="66">t</text>
<text x="27.5" y="62.4">d</text>
<text x="194.8" y="64.6">f</text>
<text x="14" y="71.6">k</text>
<text x="19.7" y="71.3">u</text>
<text x="194.8" y="71.6">g</text>
<text x="199.7" y="71.6">b</text>
<text x="20.5" y="77.2">t</text>
<text x="27.5" y="82.4">c</text>
<text x="194.8" y="78.6">f</text>
<text x="194.8" y="85.7">e</text>
<text x="34.9" y="92.4">n</text>
<text x="47.2" y="92.4">h</text>
<text x="59.4" y="92.4">n</text>
<text x="77.6" y="92.4">o</text>
<text x="98.6" y="92.4">n</text>
<text x="184.7" y="92.4">n</text>
<text x="74.2" y="96.7">(max.)</text>
<text x="181.8" y="97.3">(min.)</text>
</g>
<text font-size="1.5" fill="#373435" x="134.5" y="136.2">(max)</text>
</svg>
